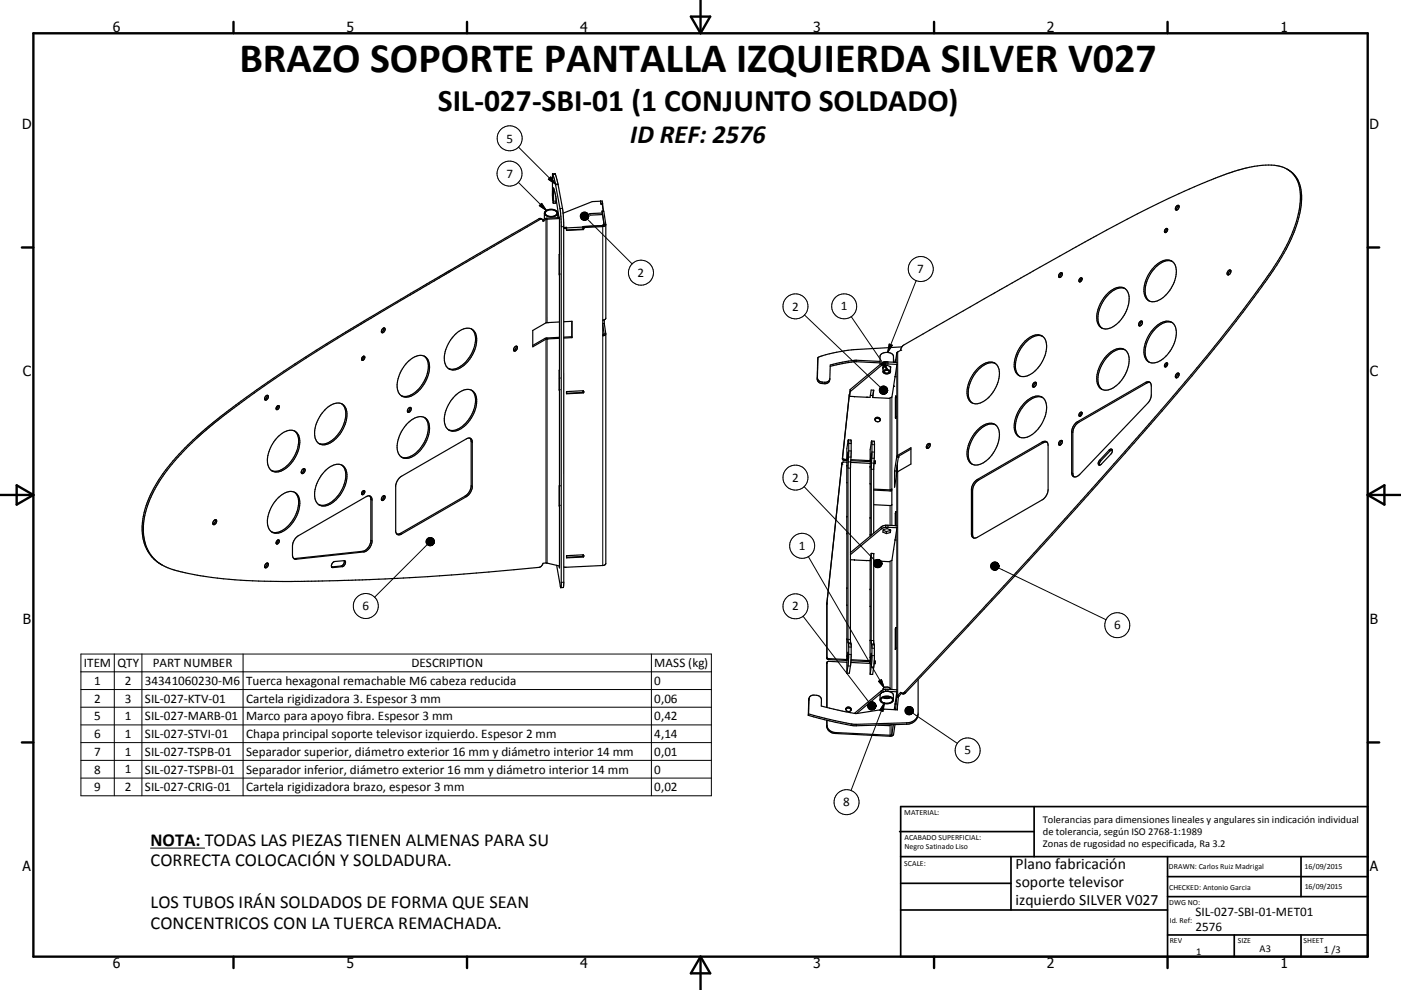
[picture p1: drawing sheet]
<svg xmlns="http://www.w3.org/2000/svg" width="420mm" height="297mm" viewBox="0 0 420 297" stroke-linecap="round" stroke-linejoin="round" font-family="sans-serif">
<g fill="none" stroke="#000" stroke-width=".36">
<path d="M165.7 52.1v.1M165.7 52.1l-.1 6.6 .3 2.2M165.7 52.2l.8 3 1.4 7.6 .4 4.4v108.2l-.2 .9M166.4 52.1h.1M166.4 52.1h-.7M166.4 52.1v.1M166.4 52.2h.1M166.5 52.2l.8 3.2 1.3 7.1 .4 4.3v108.2l-.1 1.2-.8 .1M166.7 59.4v1.5l-.8 .1M385.8 50.7a15 15 0 0 0-10.5-.7l-4.3 1.1-6 2.1a293.5 293.5 0 0 0-38.8 18.9l-55.3 31.4-.6 .7-.3 .9-1.1 .6-.4 3M385.8 50.7a8.6 8.6 0 0 1 4.1 7.7 28.5 28.5 0 0 1-2.7 12.1 93.9 93.9 0 0 1-10.8 17.4l-4.5 6a658.1 658.1 0 0 1-28.4 34.4l-20.4 23.1a2422.7 2422.7 0 0 1-52.1 56.4l-.8 .1M385.9 50.8a8.6 8.6 0 0 1 4.3 7.9 34.6 34.6 0 0 1-4.6 16.1l-3.6 5.9a463.2 463.2 0 0 1-35.9 45.2l-18.5 21a2235.4 2235.4 0 0 1-46.6 50.9l-9.6 10.1-.6 .3-.8-.5-.9 1"/>
<path d="M162.5 65.8h-.6l-37.9 22.1a788.3 788.3 0 0 0-44.6 27.8l-12.1 8.8-5.7 4.7a75.5 75.5 0 0 0-13.2 14.2 29.7 29.7 0 0 0-5.4 14.4 12.7 12.7 0 0 0 4 10.6l1.6 1.1M162.5 65.8l-.6-.3-.3 .1-49.7 29.1a377.7 377.7 0 0 0-49 32.9l-2.2 1.8a59.3 59.3 0 0 0-16.1 20.3 22.6 22.6 0 0 0-2 9.5 11.8 11.8 0 0 0 6 10.3M162.5 65.8l.3 .2M162.7 66l.9-.5 4.1-.2v-.2v11.2M163.2 64a2.39 2.39 0 0 0 4 0M163.7 63.5a2.16 2.16 0 0 1 3.3 .4 2 2 0 0 1-3.5 .1zM165.9 60.9v.1M165.9 61l.1-4.6 .6 2.5 1 6.4M167.2 65.3v-1.5a2.42 2.42 0 0 0-4 0v1.9M167.5 64.5l-.3 .1M167.7 76.3v6.2M167.7 76.3h.1"/>
<path d="M167.7 65.6l-3.7 .2-1.2 .5v-.3M169.8 68.2v.3l-.8 .1M169.8 68.2l-.8 .1M169.8 68.2v.9l5.1-.2M174.8 68l.1 .9M174.8 68.6l.1 .3M174.8 68.7l-5 .3M180 60.3h.6l.1 .9M180 60.3l.2 .9h.4l.3 2.1M180 60.3v.1M180 60.4l-2.4 .1-8.8 3.5M180.5 63.4l.5-.1 .6 4-.2 .4-.7 .3-5.8 .3-.1-.3"/>
<path d="M180.5 63.4l.6 4M180.5 63.4l.1 .5M180.6 63.9l-3.8 .2 .1 .4 3.8-.1 .4 2.8M180.6 63.9v.5M180.7 61.8h.1M180.7 61.2v.6M180.7 61.8l.2 1.6M180.7 61.2h-.5M180.9 63.3v.1M180.9 63.3l-.4 .1M181.1 67.2v.3l-.4 .2-5.9 .3M181.1 67.2l-.7 .5-10.6 .7"/>
<path d="M181.6 67.4v28.1l-.2 .3-.7 .2v4.7l.6-.1 .3-.5M346.3 79.8a4.2 4.2 0 0 1 5.3-1.3 5.6 5.6 0 0 1 .4 6.2 8.5 8.5 0 0 1-6.4 5.8 2.99 2.99 0 0 1-2.6-3.6 11 11 0 0 1 3.3-7.1zM349.5 68.7a.36 .36 0 0 1 .5-.1 .36 .36 0 0 1 0 .5 .51 .51 0 0 1-.3 .6 .51 .51 0 0 1-.6-.2zM350.1 68.7l-.5 .4-.1 .7M351.4 78.4a5 5 0 0 0-5.4 2.3 9.1 9.1 0 0 0-2.4 8.4l1 1.2M353.5 61.8l-.6 .4-.1 .8M353.5 61.8a1.15 1.15 0 0 1-.7 1.2M353.5 61.8a.75 .75 0 0 0-1 .3 .75 .75 0 0 0 .2 .9h.1M114.7 98.6a.46 .46 0 0 1 .7-.1 .46 .46 0 0 1 0 .7 .55 .55 0 0 1-.4 .6 .55 .55 0 0 1-.7-.3zM115.1 98.4l-.1 .7-.6 .5M141.3 98.7a5 5 0 0 1 .7 5.8 8.8 8.8 0 0 1-6.4 6.3l-1.1-.2M167.7 82.2v28.9"/>
<path d="M167.7 96.6l-4 .3-4 2.2v4.9l4.3-2.3M169 96.5l2.5-.1v4.9M171.4 96.4v4.6M180.7 97.4l.4 2.7-.4 .3M181.2 95.9v1.2M181.2 97.1l.4 3M181.2 97.1h-.5M318.5 82a1.18 1.18 0 0 0-.7 1.2M318.5 82a.76 .76 0 0 0-1 .3 .76 .76 0 0 0 .2 1l.1-.1M318.5 82a1.16 1.16 0 0 1-.7 1.2M323.7 83.6a.43 .43 0 0 1 .7-.2 .43 .43 0 0 1-.1 .7 .46 .46 0 0 1-.6 .5 .46 .46 0 0 1-.1-.8zM324.4 83.5l-.4 .4-.2 .7"/>
<path d="M331.7 88.4a4.8 4.8 0 0 1 5.4-1.9 4.5 4.5 0 0 1 1.1 5.2 9.5 9.5 0 0 1-6.3 7 2.91 2.91 0 0 1-3.1-3.6 10.9 10.9 0 0 1 2.9-6.7zM337.3 86.6a5.5 5.5 0 0 0-5.8 2.7 8.4 8.4 0 0 0-1.8 8.3l.7 .9M341.8 96.5a.5 .5 0 0 1 .8 0 .5 .5 0 0 1-.3 .8 .55 .55 0 0 1-.8 .5 .55 .55 0 0 1 0-1zM342.5 96.5l-.6 .4-.2 .9M345.8 98.7a4.8 4.8 0 0 1 5.5-2 4.6 4.6 0 0 1 1.1 5.2 9.4 9.4 0 0 1-6.4 7 2.88 2.88 0 0 1-3-3.6 10.9 10.9 0 0 1 2.8-6.6zM351.4 96.8a5 5 0 0 0-5.4 2.3 9.1 9.1 0 0 0-2.4 8.4l1 1.2M368.3 81.2a.45 .45 0 0 1 .7-.1 .45 .45 0 0 1 0 .7 .62 .62 0 0 1-.4 .6 .62 .62 0 0 1-.7-.2zM369 81.2l-.5 .4-.2 .9M79.7 118.8a.46 .46 0 0 1 .7-.1 .46 .46 0 0 1 0 .7 .54 .54 0 0 1-.4 .6 .54 .54 0 0 1-.7-.3zM80.1 118.6l-.2 .8-.5 .4M108.7 107a.41 .41 0 0 1 .7 0 .41 .41 0 0 1-.1 .6 .44 .44 0 0 1-.4 .5 .44 .44 0 0 1-.5-.2zM109 106.9l-.2 .7-.4 .3"/>
<path d="M122.1 108.7a4.8 4.8 0 0 1 5.1-1.8 4.3 4.3 0 0 1 1.4 5 9.8 9.8 0 0 1-6.2 7.2 2.83 2.83 0 0 1-3.3-3.3 10.8 10.8 0 0 1 3-7.1zM127.2 106.8a5 5 0 0 1 .7 5.9 9.2 9.2 0 0 1-6.1 6.2l-1.5-.2M136.3 100.5a4.5 4.5 0 0 1 5.4-1.6 5 5 0 0 1 .9 5.4 9.3 9.3 0 0 1-6.5 6.7 2.88 2.88 0 0 1-2.9-3.4 10.7 10.7 0 0 1 3.1-7.1zM136.7 118.5a3.9 3.9 0 0 1 5.3-1 6.6 6.6 0 0 1-.5 7.5 7.5 7.5 0 0 1-5.8 4.4 3.1 3.1 0 0 1-2.5-3.9 11.1 11.1 0 0 1 3.5-7zM141.3 117a5 5 0 0 1 .7 5.9 8.8 8.8 0 0 1-6.4 6.3l-1.1-.3M154.2 104.2a.52 .52 0 0 1 .9-.2 .52 .52 0 0 1-.1 .8 .5 .5 0 0 1-.5 .5 .5 .5 0 0 1-.5-.4zM154.7 103.9l.1 .1a1.16 1.16 0 0 1-.8 1.1M164 101.4l-.7 .2-3.6 2M164 101.4v.3M167.7 116.9v35M167.7 101.2l-3.7 .2M167.7 101.5l-3.7 .2"/>
<path d="M167.7 111v6.2M169.8 118h.1M169.9 117.5l5-.3v.7l-5.1 .2zM171.4 101l.1 .3M171.4 101l-2.4 .2M171.5 101.3l-2.5 .1M174.8 117.6l.1 .3M174.8 117.7l-4.9 .3M181.6 100.2v68.9l-.3 .4-.6 .2-11.7 .4M245.2 107.2l-.1 6.1a1.87 1.87 0 0 0 2.5 1.4l.7-.3 .5-.6 .1-4.3 4.5-1 3.1-.4 7.4 .3M245.2 107.2l-.2 6.5a1.69 1.69 0 0 0 2.2 1.4 1.41 1.41 0 0 0 1.6-1.4M254.7 118.3l-2.1 19.3 .3 .5 1.1 .1"/>
<path d="M254.7 118.3l-2.1 19 .3 .5h1M254.7 118.3h.1M254.7 118.9l5.2 .3M254.7 118.3v.6M254.9 117.5l-.2 1.4M254.9 116.8l-.2 1.5M254.9 116.8v.7M259.9 119.2h.1M259.9 119.2h1l.3-2.2 .8 .1-.4 2.2M260.9 118.6h.7M261.6 118.6v.7M261.9 117.1l-.3 1.5"/>
<path d="M263.9 108.9l-7.5-.4-3 .4-4.5 1M264.2 109.1l1.4-.5v.6M264.2 109.1l-9.3 7.7M264.6 108.8l-.4 .3M264.7 110.7h.1M264.7 110.4h.1M264.9 108.7h4v.6M264.9 111.2a1.19 1.19 0 0 1 2 .5 1.27 1.27 0 0 1-2.1-.3zM265 109.9l-.3 .3v1.3M265.2 111.4a.8 .8 0 0 1 1.4 .3l-.1 .1a.76 .76 0 0 1-.8 .2 .76 .76 0 0 1-.5-.6zM265.6 109.2l3.3 .1M265.6 109.2l-1.4 .5-9.3 7.8"/>
<path d="M265.9 109.6h.2M266.8 109.9l.2 .4M267 110.4v-.4l-1-.4-1.2 .3-.1 .8M267 110v1.5M267.9 115.9l-.5 3.2-.8 .4-5-.2M268.4 113h.1M268.4 113l-.5 2.9M268.4 108.4l.1 .1M268.5 118.8v6.7zM268.5 118.9v.4M268.6 108l-.2 .7h-.5v-1.8a2.34 2.34 0 0 0-4 0v2.5M268.9 109.3l-.5 3.7"/>
<path d="M270.4 104.1l-14.5 .8a38.9 38.9 0 0 0-10.7 2.3M293.2 110.5a4.2 4.2 0 0 1 5.4-1.3 5.9 5.9 0 0 1 .1 6.7 8.3 8.3 0 0 1-6.1 5.3 2.98 2.98 0 0 1-2.7-3.6 10.8 10.8 0 0 1 3.3-7.1zM298.4 109a5.5 5.5 0 0 0-5.8 2.8 8.4 8.4 0 0 0-1.8 8.3l.7 .8M307.3 102.3a4.2 4.2 0 0 1 5.4-1.3 5.9 5.9 0 0 1 .1 6.8 7.6 7.6 0 0 1-6.5 5.2 3.3 3.3 0 0 1-2.2-4.2 11.4 11.4 0 0 1 3.2-6.5zM310.7 114.9l-.6 .4-.2 .9M310.7 114.9l-.2 .7-.5 .6M310.7 114.9a.78 .78 0 0 0-1 .1 .78 .78 0 0 0-.1 1l.4 .2M312.5 119.2a5 5 0 0 0-5.4 2.3 9.3 9.3 0 0 0-2.4 8.4l1 1.2M312.5 100.9a5.4 5.4 0 0 0-5.8 2.7 8.5 8.5 0 0 0-1.8 8.3l.8 .9M332.1 106.4a4.2 4.2 0 0 1 5.3-1.3 5.9 5.9 0 0 1 .2 6.7 8.3 8.3 0 0 1-6.1 5.3 2.98 2.98 0 0 1-2.7-3.6 11 11 0 0 1 3.3-7.1zM337.3 105a4.7 4.7 0 0 0-5 1.8 9.4 9.4 0 0 0-2.8 8.8l.9 1.2M344.8 114.8h-.8l-20.6 11.9a3.9 3.9 0 0 0-1.8 3v12.3l.4 1.1"/>
<path d="M349.3 109.2a.42 .42 0 0 1 .7-.3 .42 .42 0 0 1-.1 .7 .44 .44 0 0 1-.3 .5 .44 .44 0 0 1-.5-.3zM350.1 109.1l-.6 .5v.5M353.5 112.1l-.6 .4-.1 .9M353.5 112.1a.77 .77 0 0 0-1 .3 .77 .77 0 0 0 .2 1l.1-.1M353.5 112.1a1.16 1.16 0 0 1-.7 1.2M83 122a.43 .43 0 0 1 .7-.3 .43 .43 0 0 1-.1 .7 .46 .46 0 0 1-.6 .5 .46 .46 0 0 1-.1-.8zM83.4 121.7l-.2 .7-.4 .3M88.3 129.3a4.2 4.2 0 0 1 1.4 5 9.2 9.2 0 0 1-6.7 7.3 2.84 2.84 0 0 1-2.8-3.3 10.1 10.1 0 0 1 6.2-9.1l1.2-.1 1.1 .4M88.6 129.5a6.2 6.2 0 0 1 0 6.8 8.3 8.3 0 0 1-6.1 5.1l-1.1-.2M97.8 122.6a3.9 3.9 0 0 1 5.3-1 6.4 6.4 0 0 1-.1 6.9 8 8 0 0 1-6.2 5 3.1 3.1 0 0 1-2.5-3.9 11.1 11.1 0 0 1 3.5-7zM102.4 139.5a5 5 0 0 1 .8 5.8 9.2 9.2 0 0 1-6.1 6.3l-1.5-.2M102.4 121.1a5 5 0 0 1 .8 5.9 8.9 8.9 0 0 1-6.5 6.3l-1.1-.3"/>
<path d="M122.1 127.1a4.5 4.5 0 0 1 5.4-1.7 5.6 5.6 0 0 1 .5 6.6 8 8 0 0 1-6.5 5.5 3.3 3.3 0 0 1-2.4-4.4 11.2 11.2 0 0 1 3-6zM122.6 122.4a.5 .5 0 0 1 .7 .1 .5 .5 0 0 1-.2 .7 .54 .54 0 0 1-.8 .5 .54 .54 0 0 1 0-1zM122.9 122.2l-.2 .9-.5 .4M127.2 125.2a5 5 0 0 1 .7 5.8 9 9 0 0 1-6.5 6.3l-1.1-.2M140.9 131.5l.4 1v13.2a3.9 3.9 0 0 1-1.8 3.1l-19.5 11.2-1 .2M252.4 138.9l-4.5 42.3v16.2l.5 .5 5.6 .3M252.4 139l-4.5 41.9v16.3l.5 .4 5.6 .3M253.9 139.7h.1M253.9 137.8l.3-2.2-.3 3.1v59.1M253.9 139.7v.2M253.9 138.7h-1.2l-.3 .3M254.4 132l-.5 2.6v3.2"/>
<path d="M254.4 132h.7l.1 .6-.2 7.9 .1 58.2M254.4 132h.1M254.4 132l-.2 60.3 .3 4-.6 5.7M255 138.7l5.9 .3M255.1 138.2l5.9 .3M255.1 137.9l5.9 .3M260.9 138.2l.3-2.2-.3 3.1M260.9 139.1v.9M260.9 138.2h.1M261.3 132.4l-.4 2.5v3.3M261.3 132.3h.1M261.3 132.3v.1"/>
<path d="M261.3 132.3l.1 .1M261.3 132.3l.8 .1M261.4 132.4l-.2 28.2M262 138.6h.3M262 138.3h.4M262.1 132.4h.1M262.1 132.4l-.2 27.6M262.3 125.9a.86 .86 0 0 1 .9-.4 .86 .86 0 0 1 .7 .6M262.3 138.6v.5M262.4 138.3v.8h-.4M262.4 138.3l-.1 .3M262.4 125.5a.74 .74 0 0 1 1.2-.2 .74 .74 0 0 1-.3 1.2 .75 .75 0 0 1-.8-.2 .75 .75 0 0 1-.1-.8z"/>
<path d="M268.5 125v.4M269 139.6v2.1M269 139.1v2.5M269.3 137.1l-.1 .1M269.3 137.1l-.6 4.2M273.1 134.7l-3.6 2.1-.2 .3M278 133.4l.3-.3a.57 .57 0 0 1 .7 .4 .57 .57 0 0 1-.4 .7l-.4 .3-.4-.1-.1-.5zM278.8 133.2l-.1 .1a1.14 1.14 0 0 0-.6 1.2M292.8 129.3a4.8 4.8 0 0 1 5.4-2 4.5 4.5 0 0 1 1.1 5.2 9 9 0 0 1-6.7 7 2.98 2.98 0 0 1-2.7-3.6 11 11 0 0 1 2.9-6.6zM298.4 127.4a4.7 4.7 0 0 0-5 1.8 9.5 9.5 0 0 0-2.8 8.9l.9 1.2M307.3 120.7a4.3 4.3 0 0 1 5.4-1.3 5.9 5.9 0 0 1 .1 6.7 7.9 7.9 0 0 1-6.1 5.2 2.94 2.94 0 0 1-2.6-3.5 10.9 10.9 0 0 1 3.2-7.1zM313.9 132.6l-1.1 .2-19.4 11.2a3.9 3.9 0 0 0-1.8 3.1v13.3l.4 1"/>
<path d="M318.5 132.3l-.6 .4-.1 .9M318.5 132.3a1.16 1.16 0 0 1-.7 1.3M318.5 132.3a.76 .76 0 0 0-1 .3 .76 .76 0 0 0 .2 1h.1M322.6 126.9l20.8-12.1a1.08 1.08 0 0 1 1.2-.2 1.08 1.08 0 0 1 .6 1.2v2.7a3.9 3.9 0 0 1-1.2 2.5l-20.3 21.3a1.32 1.32 0 0 1-1.1 .8 1.32 1.32 0 0 1-1.2-.7l-.1-12.9a4 4 0 0 1 1.3-2.6zM323.8 123.8a.37 .37 0 0 1 .5-.1 .37 .37 0 0 1 .1 .5 .51 .51 0 0 1-.3 .6 .51 .51 0 0 1-.6-.2zM324.4 123.9l-.4 .3-.2 .7M332.5 135a.55 .55 0 0 1 .8-.2 .55 .55 0 0 1 .1 .8l-3.2 3.6a.55 .55 0 0 1-.8 .3 .55 .55 0 0 1-.1-.8zM333.4 134.9l-.4 .2-3.1 3.3-.3 .6 .1 .6M64.1 156.2l.6-.3a.82 .82 0 0 1 .1 1 .82 .82 0 0 1-.9 .4l-.1-.5zM64.6 155.9a1.13 1.13 0 0 1-.8 1.3M88.3 147.7a4.6 4.6 0 0 1 1.2 5.6 9.1 9.1 0 0 1-6.5 6.7 2.85 2.85 0 0 1-2.8-3.4 9.9 9.9 0 0 1 6.6-9.1l1.2 .1 .7 .3M88.6 147.9a6.2 6.2 0 0 1 0 6.8 7.7 7.7 0 0 1-6.5 5.1l-.7-.2"/>
<path d="M90.6 140.9l.6-.3a.82 .82 0 0 1 .1 1 .82 .82 0 0 1-.9 .4l-.1-.5zM91.1 140.6a1.13 1.13 0 0 1-.7 1.3M97.4 141.4a4.5 4.5 0 0 1 5.4-1.7 4.8 4.8 0 0 1 .8 5.4 8.9 8.9 0 0 1-6.4 6.7 3 3 0 0 1-2.9-3.8 11 11 0 0 1 3.1-6.6zM108.7 147.4a.37 .37 0 0 1 .6-.2 .37 .37 0 0 1 0 .6 .51 .51 0 0 1-.3 .5 .51 .51 0 0 1-.6-.1zM109 147.2l-.1 .5-.5 .5M110.9 148.8l.3 .8v12.8a3.6 3.6 0 0 1-2.4 3l-20.8 2.1M114.7 148.9a.46 .46 0 0 1 .7-.1 .46 .46 0 0 1 0 .7 .54 .54 0 0 1-.4 .6 .54 .54 0 0 1-.7-.3zM115.1 148.7l-.1 .7-.6 .5M119.6 143.5l.8-.6 19.4-11.2a1.05 1.05 0 0 1 1.1-.2 1.05 1.05 0 0 1 .7 .9l-.2 14.5a3.8 3.8 0 0 1-1.6 2.1l-19.4 11.2a1.05 1.05 0 0 1-1.1 .2 1.05 1.05 0 0 1-.7-.9v-13.9l.3-.9zM167.7 151.6v18.8l-.1-.6M253.9 155h.1M253.9 144.8h.1"/>
<path d="M253.9 155v.2M260.9 155.3v5.6M260.9 140v5.2M260.9 145.1v10.4M260.9 140v.2M261.9 147l5.5 .2M261.9 146.7l5.1 .3 .4-.3-.1 4.9-5.4-.2M264.8 159.1l.9 .4M265.5 157.6l3.4 .1v.6M265.5 157.6v.6M265.5 158.2l3.4 .1M265.5 158.2l-1.3 .5-9.2 7.7"/>
<path d="M265.5 157.6l-1.3 .5-9.2 7.7M265.7 159.5v.6M266.9 159.8l.1-.8-1-.4-1.2 .3-.1 .7 1 .5M266.9 159.8l-1.2 .3M266.9 159.2v.6M266.9 159.2l-1.2 .3M267 159l-.1 .2M268.2 141.3l.7-4.5 4.2-2.5v4.9l-4.1 2.4M268.2 141.3v4.9l.8-4.6M268.2 141.3h.5M268.5 154v3.7M268.5 154v-.5v4.2"/>
<path d="M268.5 154h.1M268.5 153.6v.4M268.7 141.3v1.6M268.9 158.3l-.5 3.7M292.3 144.5l.7-.7 19.5-11.2a1.08 1.08 0 0 1 1.2-.1 1.08 1.08 0 0 1 .5 1.1v13.3a3.9 3.9 0 0 1-1.7 3.1l-19.5 11.2a1.08 1.08 0 0 1-1.2 .1 1.08 1.08 0 0 1-.6-1.1v-13.3a3.9 3.9 0 0 1 1.1-2.4zM48.6 169.5l1.8 .9 2.6 .8a107 107 0 0 0 26.4 3.2h15l22.9-.8a747.9 747.9 0 0 0 44.7-3.5l.8-1.1 .9-.1 4 .9M79.7 169.1a.46 .46 0 0 1 .7 0 .46 .46 0 0 1 0 .7 .54 .54 0 0 1-.4 .5 .54 .54 0 0 1-.7-.3zM80.1 168.9l-.2 .9-.5 .4M83.1 162.1a.41 .41 0 0 1 .7 0 .41 .41 0 0 1-.2 .6 .49 .49 0 0 1-.4 .5 .49 .49 0 0 1-.5-.3 .49 .49 0 0 1 .3-.6zM83.4 162l-.1 .5-.5 .5M88.7 161.3l.5-.4 20.6-11.9a1.05 1.05 0 0 1 1.1-.2 1.05 1.05 0 0 1 .6 .9v12.9a3.6 3.6 0 0 1-2.4 3l-20.3 2.2a1.07 1.07 0 0 1-1.1-1.3l.1-3.3zM100 168.6l3.2-.4a1 1 0 0 1 .3 1.1 1 1 0 0 1-.9 .7l-2.8 .3a.93 .93 0 0 1-.5-.9 .93 .93 0 0 1 .7-.8z"/>
<path d="M103.2 168.2a1.4 1.4 0 0 1-.9 1.6l-2.9 .3M166.9 169.6l1.2 6.7M168.1 176.3h.1M169.9 166.7l5-.2v.6l-5 .3zM174.8 166.8l.1 .3M174.8 166.9l-4.9 .3M253.9 160.1h.1M253.9 176.4h.1M253.9 176.4v.2M260.9 176.8v15.3M260.9 168.1v8.8M261.2 166l-.3 2.2-5.9-.3"/>
<path d="M261.2 166l.8 .1M261.2 166v26.2l.2 5.1-.5 5M261.9 166.1v26.6l.3 1.1v3.9l-.6 4.6h-.7M262 166.1l-.1 .1M267.9 164.9h.1M267.9 164.9l-.5 3.2-.8 .4-4.7-.2M268.4 162h.1M268.4 162l-.5 2.9M247.9 198.7v13.5M247.9 198.8v13.4M253.9 196.9h.1M253.9 191.7h.1"/>
<path d="M253.9 181.6h.1M253.9 198.7l-5.5-.3-.5 .4M253.9 197.8l.3-2.1-.3 3v3.3M253.9 191.8v.1M253.9 197.8h.1M255.1 198.7l5.8 .3M255.1 198.7l-.5 3.3h-.7M255.1 198.2l5.9 .3M255.1 197.9l5.9 .3M260.9 192.1v6.1M260.9 198.2l.3-2.2-.3 3.1M260.9 199.1v3.2"/>
<path d="M260.9 192.1v.2M260.9 198.2h.1M262.1 198.3h.3M262.4 198.3v.8h-.4M262.4 198.3l-.1 .3h-.2M268.5 188.7v6.1M268.5 188.7v-.5v6.6M268.5 188.7h.1M268.5 194.8h.1M242.4 214.2l8.1 2 5.6 1.1 15.8-.5a3.3 3.3 0 0 0 3.3-2.4M242.4 214.2l-.1 .4M242.5 209.5l-.2 5.1"/>
<path d="M247.9 216.1v1.8a2.45 2.45 0 0 0 2.5 2.1l16.9 .8 .6-.4 .4-3M247.9 216.1v1.5a2.45 2.45 0 0 0 2.5 2.2l16.6 .8 .4-.3 .4-2.9M253.6 212.8a.89 .89 0 0 1 .8-.4 .89 .89 0 0 1 .8 .7M256.9 214.1l-4.4-.8-6.3-1.5 .1-1.9a2.09 2.09 0 0 0-3.1-1.2l-.6 .7-.2 4.8M263.9 209.9a2.42 2.42 0 0 1 3.9 0M264.1 208a2.6 2.6 0 0 1 3.7 .4v1.7a2.42 2.42 0 0 1-3.9 0v-1.7zM264.6 209.3a2.82 2.82 0 0 0 2.5 0M264.9 209.2a1.92 1.92 0 0 0 2 0M265.5 209h.8M265.5 206.8v.6l-1.3 .5-7.4 6.2M265.5 206.8l3.4 .1v.6M265.5 206.8l-1.3 .5-8 6.7"/>
<path d="M265.9 207.4l3 .1M266.3 209a1.53 1.53 0 0 0-2.1 1.2 2.1 2.1 0 0 0 3.4-.3l-.5-.6M266.3 209l.8 .3M267 206.8a1.19 1.19 0 0 0-1.2-.7 1.19 1.19 0 0 0-1.1 .9M267.2 217.4l-.6 .3-3.4-.1M268.9 209.1l-.4 3.8M268.9 209.1l.4 .1M268.9 207.5l-.8 5.4M269 212.4v.6l-3.8-.2-8.3 1.3M269.1 208.7l.4 .2M269.1 208.7l-.2 .4M269.3 209.2l-.3 3.8"/>
<path d="M269.5 208.9l-.2 .3M270.3 208l-.8 .9M275.2 214.4a3.2 3.2 0 0 1-3.4 2.9l-15.8 .4-5.6-1-8.1-2.1M275.3 203.9l-.1 10.5"/>
<circle cx="254.3" cy="212.8" r=".76"/>
</g>
<g fill="none" stroke="#000" stroke-width=".3">
<path d="M155.4 54.7l8.4 8.4M155.4 44.1l11.1 11.1M164.4 53.8l.7-.7 1.4 2.1zM166.5 52.3h-.7M167.3 55.2h-.8M167.3 55.4h-.7M161.6 65.6l.3 .2M161.7 61.7l.7-.7 1.4 2.1zM163.3 65.6l.4 .2v31.1M164 65.5v31.3M166.7 60.3l-.7 .1M168.6 62.5l-.7 .1"/>
<path d="M169 68h-.7M176.1 65.8l13.4 13.4M180.7 68v28M181.1 67.4h.1M241.2 94.5l22.8 21.7M255.2 95l10.9 15.9M274.7 84.2l-8.6 21.5M163.7 101.8v67.1M164 101.7v67.2M180.7 100.7v69M181.1 100.1v.1M245.1 113.3l-.1 .4"/>
<path d="M246.5 114.6v.5M247.3 114.7l-.1 .4M256.2 108.1v.4M256.8 108.1l-.1 .4M264.2 109.1v.6M264.2 109.1l.9-.6 1 2.4zM264.7 110.4h.1M266.2 108.6v.6M266.6 103.2l.9 .4-1.4 2.1zM266.9 119.4v27.6M267.4 119.1v27.6M268.9 109.6v27.4l.3 .2"/>
<path d="M268.9 105.9v2.8M269.1 105.6v31M343.4 114.8l.3 .2M141.3 132.5l.3 .2M252.4 139v.3M252.6 137.3v.3M253.1 137.8v.3M254.3 138.6h.7M254.4 137.1h.7M254.5 133l.7 .1M254.5 135.3h.7M261.3 138.9h.7"/>
<path d="M261.4 137.5h.7M261.4 133.4h.8M261.4 135.6h.8M312.5 132.6l.3 .2M321.3 129.5l.3 .2M323.1 126.5l.3 .2M329.7 138.1l.3 .2M332.5 135l.4 .2M111.2 149.8l.3 .2M139.5 148.8l.3 .2M141.3 145.7l.3 .2M241.1 146l21.2 22.2"/>
<path d="M254.2 140.4l.8 .1M261.2 140.8h.7M264.2 158.1v.6M266.2 157.6v.6M266.9 151.7v5.9M266.9 158.9v.3M267.4 151.4v6.2M268.9 141.9v15.8M268.9 158.6v48.3M269.1 141.5v67.2M291.2 146.9l.4 .2M293 143.8l.4 .2"/>
<path d="M321.3 141.8l.3 .2M88.4 167.6l.4 .2M99.4 170.1l.4 .2M102.3 169.8l.3 .2M108.8 165.4l.3 .2M111.2 162.1l.3 .2M120 160l.4 .2M128.1 163.4l-15.8 15.8M169 174.7h-.7M242.4 167l22.7 39.3M266.9 168.4v38.1M267.4 168.1v38.8"/>
<path d="M291.2 160.2l.4 .2M299.4 170.4l32.2 15.5M24.3 196.2h189v42.5h-189zM34.3 196.2v42.5M42.5 196.2v42.5M72.9 196.2v42.5M195.3 196.2v42.5M240.8 184.9l19.8 25.9M247.9 198.8v.3M247.9 197.2v.2M247.9 181v.3M247.9 180.9v.3"/>
<path d="M248.4 197.6v.3M254.2 191.8l.8 .1M254.2 199.8h.8M254.3 192.8l.7 .1M254.4 193.1h.7M254.5 194.1h.7M254.5 196.3h.7M261.2 192.2h.7M261.3 193.2h.7M261.4 193.4l.7 .1M261.4 194.4l.8 .1M261.4 196.7h.8"/>
<path d="M24.3 201.6h189M24.3 206.9h189M24.3 212.2h189M24.3 217.5h189M242.5 209.7v.4M247.9 217.6v.3M250.4 219.8v.2M255.2 217.2v.4M256.8 217.3v.4M261.2 200.1l.7 .1M263.4 204.4l.9-.5 .8 2.4zM264.2 207.3v.6"/>
<path d="M265.1 210.9l-10 26.3M265.1 210.9l-.4 2.5-.9-.3zM266.2 206.8v.6M266.9 217.6v3M267.4 217.4v2.9M268.9 207.8v1.3M271.2 207.6l.4 .2M271.9 216.8l-.1 .5M273.6 213.9l13.4 9.1M24.3 222.8h189M24.3 228.1h189M24.3 233.4h189"/>
<path d="M45.1 254.4h16.2"/>
<circle cx="152.8" cy="52.1" r="3.7"/>
<circle cx="152.8" cy="41.5" r="3.8"/>
<circle cx="192.2" cy="81.8" r="3.7"/>
<circle cx="238.5" cy="91.9" r="3.8"/>
<circle cx="253.1" cy="91.9" r="3.7"/>
<circle cx="276.1" cy="80.7" r="3.8"/>
<circle cx="238.5" cy="143.3" r="3.8"/>
<circle cx="240.5" cy="163.7" r="3.7"/>
<circle cx="109.7" cy="181.8" r="3.8"/>
<circle cx="238.5" cy="181.9" r="3.8"/>
<circle cx="335" cy="187.6" r="3.7"/>
<circle cx="290.1" cy="225.1" r="3.7"/>
<circle cx="253.8" cy="240.7" r="3.8"/>
</g>
<g fill="#000">
<circle cx="162.8" cy="66.3" r=".18"/>
<circle cx="165.9" cy="61" r=".18"/>
<circle cx="174.8" cy="68.6" r=".18"/>
<circle cx="164.2" cy="96.8" r=".18"/>
<circle cx="167.7" cy="82.2" r=".18"/>
<circle cx="164" cy="101.7" r=".18"/>
<circle cx="167.7" cy="116.9" r=".18"/>
<circle cx="167.7" cy="113.4" r=".18"/>
<circle cx="174.8" cy="117.6" r=".18"/>
<circle cx="259.9" cy="119.2" r=".18"/>
<circle cx="267.9" cy="115.9" r=".18"/>
<circle cx="268.4" cy="113" r=".18"/>
<circle cx="268.5" cy="119.3" r=".18"/>
<circle cx="268.5" cy="118.9" r=".18"/>
<circle cx="270" cy="105.1" r=".18"/>
<circle cx="252.4" cy="139.3" r=".18"/>
<circle cx="268.5" cy="125.4" r=".18"/>
<circle cx="268.5" cy="125" r=".18"/>
<circle cx="269.3" cy="137.1" r=".18"/>
<circle cx="167.7" cy="151.6" r=".18"/>
<circle cx="167.7" cy="145.8" r=".18"/>
<circle cx="268.5" cy="153.6" r=".18"/>
<circle cx="99.4" cy="170.1" r=".18"/>
<circle cx="174.8" cy="166.8" r=".18"/>
<circle cx="268.4" cy="162" r=".18"/>
<circle cx="253.9" cy="196.9" r=".18"/>
<circle cx="268.5" cy="188.3" r=".18"/>
<circle cx="268.5" cy="194.4" r=".18"/>
<circle cx="268.4" cy="211.2" r=".18"/>
</g>
<g fill="none" stroke="#000" stroke-width=".71">
<path d="M10 10h400v277h-400zM70 6.6v3.4M140 6.6v3.4M207.1 5h5.8l-2.9 5zM210 0v10M280 6.6v3.4M350 6.6v3.4M6.6 74.2h3.4M410 74.2h3.5M0 148.5h10M5 145.6l5 2.9-5 2.9zM410 148.5h10.1"/>
<path d="M410 148.5l5.1-2.9v5.8zM6.6 222.7h3.4M410 222.7h3.5M70 287v3.4M140 287v3.4M210 287v10M210 287l2.9 5h-5.8zM280 287v3.4M350 287v3.4"/>
</g>
<g fill="none" stroke="#000" stroke-width=".51">
<path d="M269.7 249.5h40.3M270 242h140v45h-140zM270 257h140M303.1 257v16M310 242v15M350 257v30M390.1 257v12M270 265h33.1M270 273h80M350 269h60M350 263h60M350 280.5h60"/>
<path d="M370 280.5v6.5M390.1 280.5v6.5"/>
</g>
<g fill="#000" stroke="#000" stroke-width=".3">
<path d="M164.4 53.8l.7-.7 1.4 2.1zM161.7 61.7l.7-.7 1.4 2.1zM176.4 64.3l.1 .6zM176.2 64.1l.3 .8zM176 63.9l.5 1zM175.8 63.8l.7 1.1zM175.6 63.7l.9 1.2zM175.3 63.6l.3 .1 .9 1.2zM175 63.6h.3l1.2 1.3zM174.8 63.7l.2-.1 1.5 1.3zM174.5 63.8l.3-.1 1.7 1.2zM174.3 64l.2-.2 2 1.1z"/>
<path d="M174.3 64l2.2 .9-2.3-.7zM174.2 64.2l2.3 .7-2.5-.4zM174 64.5l2.5 .4-2.5-.2zM174 64.7l2.5 .2-2.5 .1zM174 65l2.5-.1-2.5 .4zM174 65.3l2.5-.4-2.3 .6zM174.2 65.5l2.3-.6-2.2 .8zM174.3 65.7l2.2-.8-2 1zM174.5 65.9l2-1-1.7 1.1zM174.8 66l1.7-1.1-1.5 1.2zM175 66.1l1.5-1.2-1.2 1.2zM176.5 64.9l-.9 1.2h-.3z"/>
<path d="M176.5 64.9l-.9 1.2zM176.5 64.9l-.7 1.1zM176.5 64.9l-.5 .9zM176.5 64.9l-.3 .7zM176.5 64.9l-.1 .5zM176.5 64.9l-.1 .2zM264.2 109.1l.9-.6 1 2.4zM266 116.5l.1 .6zM265.9 116.3l.2 .8zM265.7 116.1l.4 1zM265.5 116l.6 1.1zM265.2 115.9l.9 1.2z"/>
<path d="M264.9 115.8l.3 .1 .9 1.2zM264.7 115.8h.2l1.2 1.3zM264.4 115.9l.3-.1 1.4 1.3zM264.2 116l.2-.1 1.7 1.2zM264 116.2l.2-.2 1.9 1.1zM264 116.2l2.1 .9-2.3-.7zM263.8 116.4l2.3 .7-2.4-.4zM263.7 116.7l2.4 .4-2.5-.2zM263.6 116.9l2.5 .2-2.5 .1zM263.6 117.2l2.5-.1-2.4 .4zM263.7 117.5l2.4-.4-2.3 .6zM263.8 117.7l2.3-.6-2.1 .8z"/>
<path d="M264 117.9l2.1-.8-1.9 1zM264.2 118.1l1.9-1-1.7 1.1zM264.4 118.2l1.7-1.1-1.4 1.2zM264.7 118.3l1.4-1.2-1.2 1.2zM266.1 117.1l-.9 1.2h-.3zM266.1 117.1l-.9 1.2zM266.1 117.1l-.6 1.1zM266.1 117.1l-.4 .9zM266.1 117.1l-.2 .7zM266.1 117.1l-.1 .5zM266.1 117.1v.2zM266.6 103.2l.9 .4-1.4 2.1z"/>
<path d="M130.1 162l.1 .5zM130 161.8l.2 .7zM129.8 161.5l.4 1zM129.6 161.4l.6 1.1zM129.3 161.3l.9 1.2zM129 161.3h.3l.9 1.2zM128.8 161.3h.2l1.2 1.2zM128.5 161.3h.3l1.4 1.2zM128.3 161.5l.2-.2 1.7 1.2zM128.1 161.6l.2-.1 1.9 1zM128.1 161.6l2.1 .9-2.3-.6zM127.9 161.9l2.3 .6-2.4-.4z"/>
<path d="M127.8 162.1l2.4 .4-2.5-.1zM127.7 162.4l2.5 .1-2.5 .1zM127.7 162.6l2.5-.1-2.4 .4zM127.8 162.9l2.4-.4-2.3 .7zM127.9 163.2l2.3-.7-2.1 .9zM128.1 163.4l2.1-.9-1.9 1zM128.3 163.5l1.9-1-1.7 1.2zM128.5 163.7l1.7-1.2-1.4 1.2zM128.8 163.7l1.4-1.2-1.2 1.3zM130.2 162.5l-1.2 1.3zM130.2 162.5l-.9 1.2zM130.2 162.5l-.6 1.1z"/>
<path d="M130.2 162.5l-.4 1zM130.2 162.5l-.2 .8zM130.2 162.5l-.1 .5zM130.2 162.5v.3zM264.3 168.5l.1 .6zM264.1 168.3l.3 .8zM264 168.1l.4 1zM263.7 168l.7 1.1zM263.5 167.9l.9 1.2zM263.2 167.8l1.2 1.3zM262.9 167.9l.3-.1 1.2 1.3zM262.7 167.9h.2l1.5 1.2z"/>
<path d="M262.4 168l.3-.1 1.7 1.2zM262.2 168.2l.2-.2 2 1.1zM262.2 168.2l2.2 .9-2.3-.7zM262.1 168.4l2.3 .7-2.5-.4zM261.9 168.7l2.5 .4-2.5-.2zM261.9 168.9l2.5 .2-2.5 .1zM261.9 169.2l2.5-.1-2.5 .4zM261.9 169.5l2.5-.4-2.3 .6zM262.1 169.7l2.3-.6-2.2 .8zM262.2 169.9l2.2-.8-2 1zM262.4 170.1l2-1-1.7 1.1zM262.7 170.2l1.7-1.1-1.5 1.2z"/>
<path d="M262.9 170.3l1.5-1.2-1.2 1.2zM264.4 169.1l-.9 1.2h-.3zM264.4 169.1l-.9 1.2zM264.4 169.1l-.7 1.1zM264.4 169.1l-.4 .9zM264.4 169.1l-.3 .7zM264.4 169.1l-.1 .5zM264.4 169.1v.2zM299.4 169.3l.1 .5zM299.2 169.1l.3 .7zM299 168.9l.5 .9zM298.8 168.7l.7 1.1z"/>
<path d="M298.6 168.6l.9 1.2zM298.3 168.6h.3l.9 1.2zM298 168.6h.3l1.2 1.2zM297.8 168.7l.2-.1 1.5 1.2zM297.5 168.8l.3-.1 1.7 1.1zM297.3 169l.2-.2 2 1zM297.3 169l2.2 .8-2.3-.6zM297.2 169.2l2.3 .6-2.4-.4zM297.1 169.4l2.4 .4-2.5-.1zM297 169.7l2.5 .1-2.5 .2zM297 170l2.5-.2-2.4 .4zM297.1 170.2l2.4-.4-2.3 .7z"/>
<path d="M297.2 170.5l2.3-.7-2.2 .9zM297.3 170.7l2.2-.9-2 1.1zM297.5 170.9l2-1.1-1.7 1.2zM297.8 171l1.7-1.2-1.5 1.3zM298 171.1l1.5-1.3-1.2 1.3zM299.5 169.8l-.9 1.3h-.3zM299.5 169.8l-.9 1.3zM299.5 169.8l-.7 1.1zM299.5 169.8l-.5 1zM299.5 169.8l-.3 .8zM299.5 169.8l-.1 .6zM299.5 169.8v.3z"/>
<path d="M262.5 211.2l.1 .6zM262.4 211l.2 .8zM262.2 210.8l.4 1zM261.9 210.7l.7 1.1zM261.7 210.6l.9 1.2zM261.4 210.5l.3 .1 .9 1.2zM261.2 210.5h.2l1.2 1.3zM260.9 210.6l.3-.1 1.4 1.3zM260.7 210.7l.2-.1 1.7 1.2zM260.5 210.9l.2-.2 1.9 1.1zM260.5 210.9l2.1 .9-2.3-.7zM260.3 211.1l2.3 .7-2.4-.4z"/>
<path d="M260.2 211.4l2.4 .4-2.5-.2zM260.1 211.6l2.5 .2-2.5 .1zM260.1 211.9l2.5-.1-2.4 .4zM260.2 212.2l2.4-.4-2.3 .6zM260.3 212.4l2.3-.6-2.1 .8zM260.5 212.6l2.1-.8-1.9 1zM260.7 212.8l1.9-1-1.7 1.1zM260.9 212.9l1.7-1.1-1.4 1.2zM261.2 213l1.4-1.2-1.2 1.2zM262.6 211.8l-.9 1.2h-.3zM262.6 211.8l-.9 1.2zM262.6 211.8l-.7 1.1z"/>
<path d="M262.6 211.8l-.4 .9zM262.6 211.8l-.2 .7zM262.6 211.8l-.1 .5zM262.6 211.8v.2zM263.4 204.4l.9-.5 .8 2.4zM265.1 210.9l-.4 2.5-.9-.3zM273.7 212.7l.1 .5zM273.6 212.5l.2 .7zM273.4 212.2l.4 1zM273.2 212.1l.6 1.1zM272.9 212l.9 1.2zM272.6 212h.3l.9 1.2z"/>
<path d="M272.4 212h.2l1.2 1.2zM272.1 212h.3l1.4 1.2zM271.9 212.2l.2-.2 1.7 1.2zM271.7 212.4l.2-.2 1.9 1zM271.7 212.4l2.1 .8-2.3-.6zM271.5 212.6l2.3 .6-2.4-.4zM271.4 212.8l2.4 .4-2.5-.1zM271.3 213.1l2.5 .1-2.5 .1zM271.3 213.3l2.5-.1-2.4 .4zM271.4 213.6l2.4-.4-2.3 .7zM271.5 213.9l2.3-.7-2.1 .9zM271.7 214.1l2.1-.9-1.9 1.1z"/>
<path d="M271.9 214.3l1.9-1.1-1.7 1.2zM272.1 214.4l1.7-1.2-1.4 1.2zM272.4 214.4l1.4-1.2-1.2 1.3zM273.8 213.2l-1.2 1.3zM273.8 213.2l-.9 1.2zM273.8 213.2l-.6 1.1zM273.8 213.2l-.4 1zM273.8 213.2l-.2 .8zM273.8 213.2l-.1 .5zM273.8 213.2v.3z"/>
</g>
<text font-size="12.6" x="71.8" y="21.6">BRAZO SOPORTE PANTALLA IZQUIERDA SILVER V027</text>
<text font-size="9.4" x="131.2" y="33.4">SIL-027-SBI-01 (1 CONJUNTO SOLDADO)</text>
<text font-size="7.9" x="189" y="42.9">ID REF: 2576</text>
<g font-size="5.5">
<text x="45.1" y="253.7">NOTA: TODAS LAS PIEZAS TIENEN ALMENAS PARA SU</text>
<text x="45.1" y="259.9">CORRECTA COLOCACIÓN Y SOLDADURA.</text>
<text x="45.1" y="272.5">LOS TUBOS IRÁN SOLDADOS DE FORMA QUE SEAN</text>
<text x="45.1" y="278.8">CONCENTRICOS CON LA TUERCA REMACHADA.</text>
</g>
<g font-size="4.7">
<text x="304.5" y="260.9">Plano fabricación</text>
<text x="304.5" y="266.2">soporte televisor</text>
<text x="304.5" y="271.6">izquierdo SILVER V027</text>
</g>
<g font-size="4.2">
<text x="33.9" y="9.6">6</text>
<text x="103.9" y="9.6">5</text>
<text x="173.9" y="9.6">4</text>
<text x="243.8" y="9.6">3</text>
<text x="313.9" y="9.6">2</text>
<text x="383.9" y="9.6">1</text>
<text x="6.7" y="38.7">D</text>
<text x="410.5" y="38.7">D</text>
<text x="6.9" y="112.9">C</text>
<text x="410.7" y="112.9">C</text>
<text x="6.9" y="187.1">B</text>
<text x="410.7" y="187.1">B</text>
<text x="6.8" y="261.4">A</text>
<text x="410.7" y="261.4">A</text>
<text x="33.9" y="290.4">6</text>
<text x="103.9" y="290.4">5</text>
<text x="173.9" y="290.4">4</text>
<text x="243.8" y="290.4">3</text>
<text x="313.9" y="290.4">2</text>
<text x="383.9" y="290.4">1</text>
</g>
<g font-size="3.9">
<text x="151.8" y="42.8">5</text>
<text x="151.8" y="53.3">7</text>
<text x="191.2" y="83.1">2</text>
<text x="275" y="82">7</text>
<text x="237.5" y="93.2">2</text>
<text x="252.1" y="93.1">1</text>
<text x="237.5" y="144.5">2</text>
<text x="239.5" y="165">1</text>
<text x="108.7" y="183">6</text>
<text x="237.5" y="183.1">2</text>
<text x="334" y="188.8">6</text>
<text x="25.1" y="200.2">ITEM</text>
<text x="35.2" y="200.2">QTY</text>
<text x="45.8" y="200.2">PART NUMBER</text>
<text x="123.4" y="200.2">DESCRIPTION</text>
<text x="196.2" y="200.2">MASS (kg)</text>
<text x="28.3" y="205.5">1</text>
<text x="37.4" y="205.5">2</text>
<text x="43.4" y="205.5">34341060230-M6</text>
<text x="73.8" y="205.5">Tuerca hexagonal remachable M6 cabeza reducida</text>
<text x="196.2" y="205.5">0</text>
<text x="28.3" y="210.8">2</text>
<text x="37.4" y="210.8">3</text>
<text x="43.4" y="210.8">SIL-027-KTV-01</text>
<text x="73.8" y="210.8">Cartela rigidizadora 3. Espesor 3 mm</text>
<text x="196.2" y="210.8">0,06</text>
<text x="28.3" y="216.1">5</text>
<text x="28.3" y="221.4">6</text>
<text x="37.4" y="216.1">1</text>
<text x="37.4" y="221.4">1</text>
<text x="43.4" y="216.1">SIL-027-MARB-01</text>
<text x="43.4" y="221.4">SIL-027-STVI-01</text>
<text x="73.8" y="216.2">Marco para apoyo fibra. Espesor 3 mm</text>
<text x="73.8" y="221.5">Chapa principal soporte televisor izquierdo. Espesor 2 mm</text>
<text x="196.2" y="216.1">0,42</text>
<text x="196.2" y="221.4">4,14</text>
<text x="28.3" y="226.7">7</text>
<text x="37.4" y="226.7">1</text>
<text x="43.4" y="226.7">SIL-027-TSPB-01</text>
<text x="73.8" y="226.8">Separador superior, diámetro exterior 16 mm y diámetro interior 14 mm</text>
<text x="196.2" y="226.7">0,01</text>
<text x="289.1" y="226.3">5</text>
<text x="28.3" y="232.1">8</text>
<text x="37.4" y="232">1</text>
<text x="43.4" y="232.1">SIL-027-TSPBI-01</text>
<text x="73.8" y="232.2">Separador inferior, diámetro exterior 16 mm y diámetro interior 14 mm</text>
<text x="196.2" y="232.1">0</text>
<text x="28.3" y="237.3">9</text>
<text x="37.4" y="237.3">2</text>
<text x="43.4" y="237.3">SIL-027-CRIG-01</text>
<text x="73.8" y="237.4">Cartela rigidizadora brazo, espesor 3 mm</text>
<text x="196.2" y="237.3">0,02</text>
<text x="252.8" y="241.9">8</text>
<text x="358.4" y="274.9">SIL-027-SBI-01-MET01</text>
<text x="358.4" y="279.4">2576</text>
</g>
<g font-size="3.1">
<text x="312.7" y="246.8">Tolerancias para dimensiones lineales y angulares sin indicación individual</text>
<text x="312.7" y="250.4">de tolerancia, según ISO 2768-1:1989</text>
<text x="312.7" y="254">Zonas de rugosidad no especificada, Ra 3.2</text>
<text x="358.6" y="286.5">1</text>
<text x="377.6" y="285.6">A3</text>
<text x="396.9" y="285.9">1 /3</text>
</g>
<g font-size="2.4">
<text x="271.1" y="244.4">MATERIAL:</text>
<text x="271.2" y="252">ACABADO SUPERFICIAL:</text>
<text x="271.2" y="254.7">Negro Satinado Liso</text>
<text x="271.1" y="259.7">SCALE:</text>
<text x="350.4" y="260.8">DRAWN: Carlos Ruiz Madrigal</text>
<text x="391.1" y="260.6">16/09/2015</text>
<text x="350.5" y="267">CHECKED: Antonio Garcia</text>
<text x="391.2" y="266.7">16/09/2015</text>
<text x="350.5" y="271.4">DWG NO:</text>
<text x="350.7" y="276.9">Id. Ref:</text>
<text x="350.7" y="282.8">REV</text>
<text x="371.1" y="282.9">SIZE</text>
<text x="390.8" y="283">SHEET</text>
</g>
</svg>
